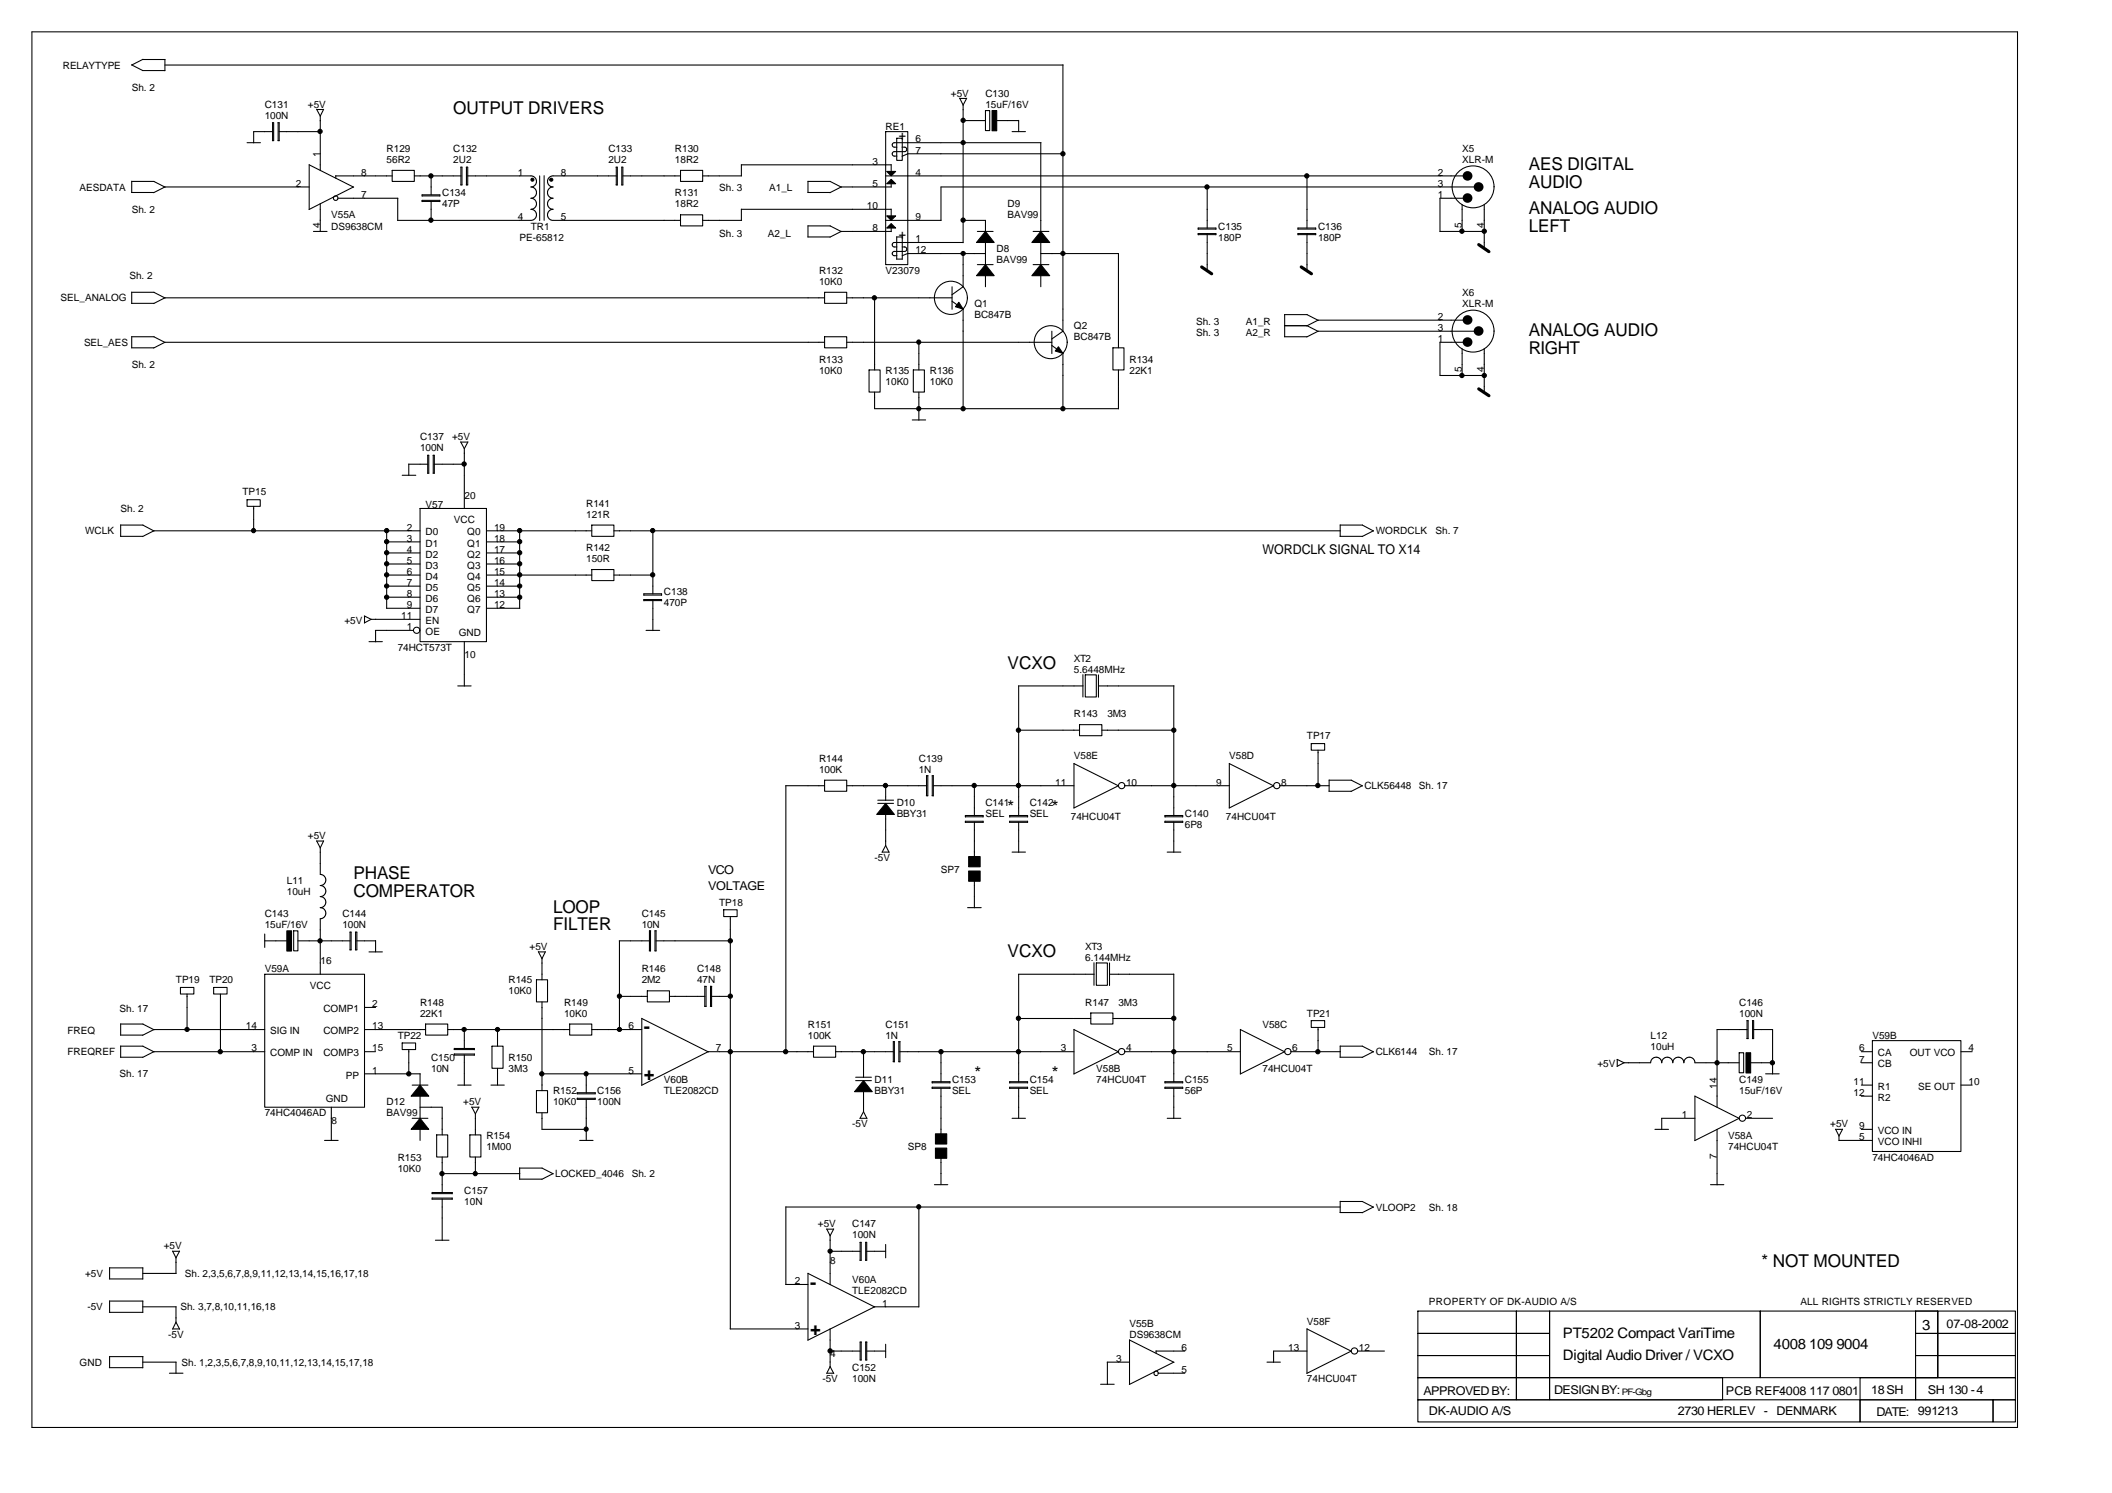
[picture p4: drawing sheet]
<svg xmlns="http://www.w3.org/2000/svg" width="420mm" height="297mm" viewBox="0 0 420 297" stroke-linecap="round" stroke-linejoin="round" font-family="sans-serif">
<g fill="none" stroke="#000" stroke-width=".21">
<path d="M6.3 6.3h395.1v277.7h-395.1zM26.2 12.9l2.2 1.1M28.4 14h4.4M28.4 11.8h4.5M28.4 11.8l-2.2 1.1M32.8 11.8v2.3M32.8 12.9h178.7M190.9 19.6h1.4M190.9 19.5l.7 1.4M192.3 19.5l-.7 1.4M211.5 12.9v53M26.2 38.3h4.4"/>
<path d="M26.2 36.1h4.4M26.2 36.1v2.2M30.6 36.1l2.3 1.1M49.1 28.4h2.7M54.2 28h.2M54.2 28v-3.6h.2v3.6M54.3 26.2h-3.8v2.2M55.3 28h.2M55.3 28v-3.6h.2v3.6M55.5 26.2h8.3M61.5 37.2h-28.7l-2.2 1.1M63 21.8h1.3"/>
<path d="M63 21.7l.7 1.4M63.7 23.1v10.8M64.4 21.7l-.7 1.4M66.8 35h11.2M66.8 35v.5M67.2 39.7v-.4l-.2-.3h-.4l-.2 .2-.1 .4 .2 .2 .4 .1 .2-.2M67.2 39.4h12M70.3 37.2l-8.8 4.5M70.4 37.2l-8.9-4.4v8.8M78 33.9h4.4v2.2h-4.4zM82.4 35h9.3M83.9 38.8h3.6v.2"/>
<path d="M83.9 39h3.6M83.9 39.9h3.6v.2M84 38.8v.2M84 39.9v.2M85.8 35v3.8M91.7 33.3h.2v3.5M91.7 36.8h.2M91.7 33.3v3.5M92.8 33.3h.2v3.5M92.8 36.8h.2M92.8 33.3v3.5M93 35h12.6a1.1 1.1 0 0 1 1.1 1.1 1.1 1.1 0 0 1-1.1 1.1 1.08 1.08 0 0 1 1.1 1.1v.3a1.11 1.11 0 0 1-1.1 .8 1.1 1.1 0 0 1 1.1 1.1 1.1 1.1 0 0 1-1.1 1.1 1.1 1.1 0 0 1 1.1 1.1 1.1 1.1 0 0 1-1.1 1.1h-26.5v-4.4"/>
<path d="M107.4 35v8.9M108.2 35v8.8M122.6 33.3h.2v3.5M122.6 36.8h.2M122.6 33.3v3.5M122.6 35h-12.6a1.1 1.1 0 0 0-1.1 1.1 1.1 1.1 0 0 0 1.1 1.1 1.08 1.08 0 0 0-1.1 1.1v.3a1.11 1.11 0 0 0 1.1 .8 1.1 1.1 0 0 0-1.1 1.1 1.1 1.1 0 0 0 1.1 1.1 1.1 1.1 0 0 0-1.1 1.1 1.1 1.1 0 0 0 1.1 1.1h25.4M123.7 33.3h.2v3.5M123.7 36.8h.2M123.7 33.3v3.5M123.9 35h11.5M135.4 33.9h4.4v2.2h-4.4zM160.7 38.3h4.4"/>
<path d="M160.7 36.1v2.2M160.7 36.1h4.5M165.1 36.1l2.3 1.1M167.3 37.2h10M167.3 37.2l-2.2 1.1M176.1 35h115.5M176.2 26.2h4.4v26.4h-4.4zM177.3 34.1v-1.3h-29.8v2.2h-7.7M177.3 36.6v.6M177.9 28.4h29.2M177.9 28.4a.42 .42 0 0 0-.4 .6l.3 .3h.6M177.9 30.2a.42 .42 0 0 0-.4 .6l.3 .3h.6"/>
<path d="M178.4 27.5h1.1v4.4h-1.1zM179.5 29.3h.4a.45 .45 0 0 1 .5 .4 .45 .45 0 0 1-.5 .5h-2M191.6 24h4.4M191.6 20.9v27.4M196 22h.9v4h-.9zM198.2 24h4.4M201.3 26.2h2.7M202.6 23.9v2.3M207.1 28.4v17.6M211.5 30.6h-30.9l-1.1 .5M240.2 37.2v8.2M260 35v10.4"/>
<path d="M292 39.4h-5.5v6.7M294.2 37.2h-107v6.6h-11.1M26.2 58.1v2.3M26.2 58.2h4.4M30.6 58.2l2.3 1.1M62.4 46h2.7M63.7 40.5v5.5M83.9 40.1h3.6M85.8 40v3.8M135.4 42.7h4.4v2.2h-4.4zM147.5 41.6v2.2h-7.7M147.5 41.6h29.8"/>
<path d="M160.7 47.1h4.4M160.7 44.9v2.2M160.7 44.9h4.5M164 58.2h4.4v2.2h-4.4zM164 59.3h-131.2l-2.2 1.1h-4.4M165.1 44.9l2.3 1.2M167.3 46h10M167.3 46l-2.2 1.2M168.4 59.3h21M174 59.2v14.4M177.3 41.6v1.4M177.3 45.4v.7"/>
<path d="M177.9 48.2h13.7M177.9 48.2a.42 .42 0 0 0-.4 .7l.3 .2h.6M177.9 50a.43 .43 0 0 0-.4 .6l.3 .3h.6M178.4 51.5h1.1M178.4 47.1v4.4M178.4 47.1h1.1M179.5 49.1h.4a.44 .44 0 0 1 .5 .5 .44 .44 0 0 1-.5 .4h-2M179.5 47.1v4.5M180.6 50.4h15.4M180.6 50.4l-1.1 .5M189.4 59.9l2.2 1.6M189.4 57.1v4.4"/>
<path d="M191.6 43.8h4.4v2.2M191.6 50.4v6.7M191.6 57.1l-2.2 1.6M194.4 46h3.2M194.4 52.6h3.2M196 48.2v4.4M196 54.8v2.3M205.5 46h3.2M205.5 52.6h3.2M207.1 50.4h15.4v18.8M207.1 48.2v4.4M207.1 54.8v2.3"/>
<path d="M238.3 45.4h3.6v.2M238.3 45.6h3.6M238.3 46.5h3.6v.2h-3.6M238.4 45.4v.2M238.4 46.5v.2M240.2 46.6v7M258.2 45.4h3.5v.2M258.2 45.6h3.5M258.2 46.5h3.5v.2h-3.5M258.2 45.4v.2M258.2 46.5v.2M260 46.6v7"/>
<path d="M286.5 46h8.8M290.9 40.7v5.4M295.3 40.7v8.5M26.2 69.2h4.4M26.2 67h4.4M26.2 67v2.2M30.6 67l2.3 1.1M164 67h4.4v2.2h-4.4zM164 68.1h-131.2l-2.2 1.1M168.4 68.1h40.9M172.9 73.6h2.2v4.4h-2.2zM174 78v3.3h48.5"/>
<path d="M181.7 73.6h2.2v4.4h-2.2zM182.8 68.1v5.5M182.8 78v5.6M191.6 61.5v19.8M209.3 68.7l2.2 1.6M209.3 65.9v4.4M211.5 65.9l-2.3 1.6M211.5 70.3v11M212.3 68.1a3.3 3.3 0 0 0-4.7-3 3.3 3.3 0 0 0-.6 5.6 3.3 3.3 0 0 0 5.2-2l.1-.6M221.4 69.2h2.2v4.4h-2.2zM222.5 73.6v7.8M255.5 64.8h4.6"/>
<path d="M255.5 67h4.5M255.6 62.6h4.5M255.6 62.6v4.4M260 62.6l2.3 1.1M260 64.8l2.3 1.1M286.5 68.1h5.5M286.5 68.1v6.6h8.8M290.9 69.4v5.3M291.6 63.7h-29.4l-2.2 1.1M294.2 65.9h-32l-2.2 1.1M295.3 69.4v8.4M297.2 65.9a4.2 4.2 0 0 0-6-3.7 4.2 4.2 0 0 0-.6 7 4.2 4.2 0 0 0 6.6-2.6v-.7"/>
<path d="M49.1 99.4h2.7v1.3h-2.7zM80 94.6h2.7M81.3 92.3v2.3M81.3 92.4h3.8M85 90.6h.3v3.6M85 94.1h.3M85.1 90.6v3.6M86.1 90.6h.3v3.6M86.1 94.1h.3M86.2 90.6v3.6M86.4 92.4h6M92.4 89.3v11.9"/>
<path d="M93 88h-1.3l.7 1.3M93.1 87.9l-.7 1.4M181.5 83.6h2.6M24 106.7h4.4M28.4 104.5l2.2 1.1M28.4 104.5h-4.4v2.2M50.5 100.7v4.9M76.9 110h6.7M76.9 112.2h6.7M76.9 114.4h6.7M76.9 116.6h6.7M76.9 118.8h6.7"/>
<path d="M76.9 107.8h6.7M76.9 105.6v15.4M83.6 101.2h13.2v26.5h-13.2zM83.6 105.6h-53l-2.2 1.2M96.8 105.6h20.9M96.8 107.8h6.6M96.8 110h6.6M96.8 112.2h6.6M96.8 114.4h20.9M96.8 116.6h6.6M96.8 118.8h6.6M103.4 105.6v15.4h-6.6"/>
<path d="M117.7 104.5h4.4v2.2h-4.4zM117.7 113.3h4.4v2.2h-4.4zM122.1 105.6h144.6M122.1 114.4h7.8M128.1 118.1h3.5v.3M128.1 118.4h3.5M128.1 119.3h3.5v.2h-3.5M128.1 118.1v.3M128.1 119.3v.2M129.9 105.6v12.6M129.9 119.5v6M266.6 106.7h4.4"/>
<path d="M271 104.5l2.3 1.1M271.1 104.5h-4.5v2.2M273.2 105.6l-2.2 1.2M72.5 122.5l1.3 .7M72.5 122.6v1.3M73.4 127.7h2.7M73.8 123.2h9.8M73.8 123.2l-1.3 .7M74.7 125.4h7.6M74.7 125.4v2.3M76.9 121h6.7M91.1 136.5h2.6"/>
<path d="M92.4 127.7v8.8M128.5 125.4h2.7M202.6 136.5h12.9M202.6 136.5v25.8M215.4 134.2v4.5M215.9 134.3h2.2v4.4h-2.2zM218.5 136.5h15.1M218.5 134.3v4.4M233.5 136.4v25.9M164 155.2h4.4v2.2h-4.4zM164 156.3h-7.7v53M168.4 156.3h16"/>
<path d="M174.6 159.8h3.2M174.6 159.2h3.2M176.2 156.3v2.9M184.3 158.3h.3M184.3 154.3v4M184.3 154.3h.3M184.6 154.3v4.1M185.4 158.3h.3M185.5 154.3h.2M185.5 154.3v4M185.6 156.3h28.1M185.7 154.3v4.1"/>
<path d="M193.8 156.3v6M202.6 145.3h12.2M213.7 151.9l8.8 4.5M213.7 151.9v8.8M214.8 144.2h4.4v2.2h-4.4zM219.2 145.3h14.3M222.5 156.3l-8.9 4.5M223.8 156.3a.63 .63 0 0 0-.9-.6 .63 .63 0 0 0-.2 1 .63 .63 0 0 0 1-.2l.1-.2M223.8 156.3h20.8M244.6 151.9l8.8 4.5M244.6 151.9v8.8M253.4 156.3l-8.9 4.5"/>
<path d="M254.6 156.3a.63 .63 0 0 0-.8-.6 .63 .63 0 0 0-.2 1 .63 .63 0 0 0 1-.2v-.2M254.7 156.3h9.7M260.9 147.9h2.6v1.4h-2.6zM262.2 149.3v7.1M264.4 155.2h4.5M264.4 155.2v2.2h4.4M268.8 155.2l2.3 1.2M271 156.3l-2.2 1.2M63.7 168.7v5.3a1.1 1.1 0 0 1 1.1 1.1 1.1 1.1 0 0 1-1.1 1.1 1.1 1.1 0 0 1 1.1 1.1 1.1 1.1 0 0 1-1.1 1.1 1.1 1.1 0 0 1 1.1 1.1 1.1 1.1 0 0 1-1.1 1.1 1.1 1.1 0 0 1 1.1 1.1 1.1 1.1 0 0 1-1.1 1.1v11M64.3 167.3h-1.3l.7 1.4M64.4 167.3l-.7 1.4M175.5 169.5h1.4"/>
<path d="M176.2 162v6.2M176.2 168.2l-.7 1.4M176.2 168.2l.7 1.4M192 162.2h3.6v.3M192 162.5h3.6M192 163.4h3.6v.2h-3.6M192.1 162.2v.3M192.1 163.4v.2M193.8 163.6v6.8M193.8 175.2v5.4M200.8 162.2h3.6v.3M200.8 162.5h3.6"/>
<path d="M200.8 163.4h3.6v.2h-3.6M200.9 162.2v.3M200.9 163.4v.2M201.3 169.5h2.7M202.6 163.6v6M231.7 162.2h3.6v.3M231.7 162.5h3.6M231.7 163.4h3.6v.2h-3.6M231.8 162.2v.3M231.8 163.4v.2M232.2 169.5h2.7M233.5 163.6v6"/>
<path d="M35.9 196.5h2.7v1.3h-2.7zM37.2 197.8v7.1M42.5 196.5h2.7v1.3h-2.7zM43.9 197.8v11.5M52.6 187.2h4.5M52.7 193.8h19.8v26.5h-19.8zM52.7 185.8v2.7M58.4 185.2h.9v4h-.9zM59.3 187.2h10.4M69.6 185.4h.2v3.6M69.6 189h.2M69.6 185.4v3.6"/>
<path d="M70.7 185.4h.3v3.6M70.7 189h.3M70.7 185.4v3.6M71 187.2h3.7M73.4 189.4h2.7M74.7 187.1v2.3M106.7 194.9h2.2v4.4h-2.2zM107.1 189.4h1.4M107.1 189.3l.7 1.4M107.8 190.7v4.2M107.8 199.3v17.7M108.5 189.3l-.7 1.4"/>
<path d="M123.2 187.2h6M123.2 198.2h5.6M123.2 187.2v17.7M128.8 197.1h4.4v2.2h-4.4zM129.2 189.2h.2M129.2 185.2v4M129.2 185.2h.3M129.4 185.2v4M130.3 189.2h.2M130.3 185.2h.3M130.3 185.2v4M130.5 187.2h14.8"/>
<path d="M130.5 185.2v4M133.2 198.2h7.1M140.2 196.2v4M140.2 196.2h.3M140.5 196.2v4.1M141.4 196.2h.2M141.4 196.2v4M141.5 198.2h3.8M141.6 196.2v4.1M144 181h2.6v1.4h-2.6zM145.3 182.4v82M192.5 180.6h2.7"/>
<path d="M202.6 193.8h15.1M202.6 193.8v21.5M217.6 191.5v4.5M218.1 191.6h2.2v4.4h-2.2zM220.7 191.6v4.5M220.7 193.8h12.8M233.5 193.8v21.5M24 210.3h4.4M24 205.9h4.4M24 208.1v2.2M24 208.1h4.4M28.4 203.7l2.2 1.2"/>
<path d="M28.4 208.1l2.2 1.2M28.4 203.7h-4.4v2.2M52.7 209.2h-22.1l-2.2 1.2M52.7 204.8h-22.1l-2.2 1.2M72.5 213.6h11.1M72.5 209.2h2.2M72.5 204.8h12.2M72.5 200.4h2.2M80 207.5h2.7v1.3h-2.7zM81.3 208.8v4.9M82 215.9h3.1M83.6 213.6v2.3"/>
<path d="M83.6 218v4.5M84.7 203.7h4.4v2.2h-4.4zM89.1 204.8h24.2M90.3 209.9h4.1M90.4 208.6v.2M90.4 208.6h4M91.1 215.9h2.6M92.4 204.8v3.8M92.4 209.9v6M94.4 208.6v.3l-4.1-.1M94.4 209.7v.3M94.4 209.7h-4v.2"/>
<path d="M97.7 215.9h2.6M97.9 208.1h2.2v4.4h-2.2zM99 204.8v3.3M99 212.5v3.4M106.7 217h2.2v4.4h-2.2zM107.8 213.6h19.9M113.3 203.7h4.4v2.2h-4.4zM114.8 217.4h3.6v.2h-3.6M114.8 218.5h3.6M114.9 217.4v.2M114.9 218.5v.2M116.6 213.6v3.9"/>
<path d="M116.6 218.7v8.2M117.7 204.8h10M118.4 218.5v.2h-3.6M127.7 202.6l13.2 6.7M127.7 202.6v13.3M140.2 200.2h.3M141.3 200.2h.3M161.8 208.1h4.4v2.2h-4.4zM161.8 209.2h-20.9l-13.3 6.7M166.2 209.2h11.6M170.2 215h3.2M170.2 214.3h3.2"/>
<path d="M171.8 209.2v5.2M171.8 217.2v4M177.7 211.2h.2M177.7 207.2v4M177.7 207.2h.3l-.1 4.1M178.8 207.2h.3M178.8 207.2v4h.2M179 209.2h34.7M179 207.2v4.1M185.4 215.2h3.6v.3M185.4 215.4h3.6M185.4 216.3h3.6v.2h-3.6"/>
<path d="M185.5 215.2v.3M185.5 216.3v.3M187.2 209.2v6.1M187.2 216.5v9.1M200.8 215.2h3.6v.3M200.8 215.4h3.6M200.8 216.3h3.6v.2h-3.6M200.9 215.2v.3M200.9 216.3v.3M202.6 202.6h14.4M202.6 216.5v6M213.7 204.8v8.8"/>
<path d="M213.7 204.8l8.8 4.5M217 201.5h4.4v2.2h-4.4zM221.4 202.6h12.2M222.5 209.2l-8.9 4.5M223.8 209.2a.63 .63 0 0 0-.9-.6 .63 .63 0 0 0-.2 1.1 .63 .63 0 0 0 1-.2l.1-.3M223.8 209.2h23M231.7 215.2h3.6v.3M231.7 216.3h3.6v.3l-3.6-.1M231.7 215.4h3.6M231.8 215.2v.3M231.8 216.3v.3M233.5 216.5v6"/>
<path d="M246.8 204.8l8.8 4.5M246.8 204.8v8.8M255.6 209.2l-8.9 4.5M256.8 209.2a.63 .63 0 0 0-.8-.6 .63 .63 0 0 0-.2 1.1 .63 .63 0 0 0 1-.2v-.3M256.9 209.2h9.8M260.9 203.1h2.6v1.3h-2.6zM262.2 204.4v4.8M266.6 210.3h4.4M266.6 208.1h4.5M266.6 208.1v2.2M271 208.1l2.3 1.2M273.2 209.2l-2.2 1.2"/>
<path d="M321.7 210.8l1.4 .6M321.7 210.8v1.4M323.1 211.4h5.3a1.1 1.1 0 0 1 1.1-1.1 1.1 1.1 0 0 1 1.1 1.1 1.1 1.1 0 0 1 1.1-1.1 1.1 1.1 0 0 1 1.1 1.1 1.1 1.1 0 0 1 1.1-1.1 1.1 1.1 0 0 1 1.1 1.1 1.1 1.1 0 0 1 1.1-1.1 1.1 1.1 0 0 1 1.1 1.1h8.8M323.1 211.4l-1.4 .8M337.2 218.1l8.8 4.4M337.2 218v8.9M346 209.5h.9v3.9h-.9zM347.5 203.1h.3v3.6M347.5 206.6h.3M347.6 203.1v3.6M347.6 204.8h-6v15.5M348.2 211.4h4.5"/>
<path d="M348.6 203.1h.3v3.6M348.6 206.6h.3M348.7 203.1v3.6M348.8 204.8h3.8v8.9M351.2 213.6h2.7M370.3 215.9h2.2M370.3 211.4h2.2M370.3 209.2h2.2M370.3 218.1h2.2M372.5 207h17.6v22.1h-17.6zM390.1 215.9h2.2M390.1 209.2h2.2"/>
<path d="M64.6 226.9h2.7M65.9 220.3v6.6M82 222.5h3.1M83.6 220.3h4.4v5.5M83.6 224.7v2.2M85.9 238.6h4.1M85.9 237.5h4.1M86 237.2v.3M86 238.3v.3M86 238.4h4M86 237.3h4M86.9 225.8h2.2v4.4h-2.2z"/>
<path d="M87.9 233.5h15.5M88 230.2v7.1M88 238.5v8.3M90 237.3v.2M90 238.4v.2M93.5 225.8h2.2v4.4h-2.2zM93.9 220.3h1.3M93.9 220.2l.7 1.4M94.6 221.6v4.2M94.6 230.2v3.3M95.3 220.2l-.7 1.4M103.3 234.6h4.5"/>
<path d="M103.4 232.4h4.5M103.4 232.4v2.2M107.8 221.4v3.3h8.9M107.8 232.4l2.3 1.1M110 233.5l-2.2 1.1M115.3 226.9h2.7M171.8 221.2l.7 1.3h-1.4zM185.9 235.7h2.7M187.2 230.4v5.3M201.3 222.5h2.7M232.2 222.5h2.7M271 239l2.3 1.2"/>
<path d="M271.1 239h-4.5v2.2M329.2 224.7h2.7M337.2 222.5h-6.6v2.2M340.3 235.7h2.6M341.6 224.7v11M346 222.5l-8.9 4.4M347.3 222.5h5.3M365.2 224.7h1.3M365.2 224.6l.6 1.4M365.8 226.9h6.7M365.8 226v.9M366.6 224.6l-.8 1.4"/>
<path d="M370.3 224.7h2.2M21.8 252.3h6.6M21.8 252.2v2.3h6.6M21.8 258.8v2.3h6.6M21.8 258.9h6.6M28.4 260h6.7M28.4 252.3v2.2M28.4 258.9v2.2M28.4 253.4h6.7M34.3 248.9h1.4M34.3 248.9l.7 1.4M35 250.3v3.1"/>
<path d="M35 260v3M35.7 248.9l-.7 1.4M86.6 246.7h2.7M160.7 253.4l13.3 6.6M160.7 253.3v13.3M164.5 244.5h1.3M164.5 244.5l.6 1.4M165.1 248.9h6.1M165.1 245.9v9.7M165.9 244.5l-.8 1.4M171.1 250.7h.2M171.1 250.8v-3.6h.2v3.6"/>
<path d="M172.2 247.2h.2v3.6M172.2 250.7h.2M172.2 247.2v3.6M172.4 248.9h3.8M176.2 247.6v2.7M182.8 240.1v19.9M182.8 260h-8.8l-13.3 6.6M266.6 241.2h4.4M266.6 240.1h-110.3v15.5h4.4M273.2 240.1l-2.2 1.2M21.8 269.9v2.2h6.6M21.8 269.9h6.6"/>
<path d="M28.4 271h6.7M28.4 269.9v2.2M33.7 273.2h2.7M34.4 264.4h1.3M35 271v2.2M35 263l-.7 1.4M35 263l.7 1.4M145.2 264.4h15.5M164.5 273.2h1.4M165.1 268.8h6.1M165.1 264.4v7.5M165.1 271.9l-.6 1.3"/>
<path d="M165.1 271.9l.8 1.3M171.1 267v3.6h.3M171.1 267h.3M171.3 267v3.6M172.2 267v3.6h.3M172.2 267h.3M172.4 268.8h3.8M172.4 267v3.6M176.2 267.4v2.7M218.9 275.4h2.8M220.3 271h4.4M220.3 271v4.4"/>
<path d="M230 268.8h5.7M230 268.8v.4M230.4 273.2h5.3M230.4 273.4v-.4l-.3-.2-.5 .2v.4l.2 .2 .5-.1M233.5 271l-8.8 4.4M233.6 271l-8.9-4.4v8.8M252.1 271h2.6M260 264.4v8.8M260 268.8h-6.6v2.2M260 264.4l8.9 4.4M268.8 268.8l-8.8 4.4M270.1 268.8h5.3"/>
<path d="M282.1 278.5h87.9v4.4h-87.9zM282.1 260.8h19.6v4.5h-19.6zM282.1 265.3h19.6v4.4h-19.6zM282.1 269.7h19.6v4.4h-19.6zM282.1 274.1h19.6v4.4h-19.6zM301.7 260.8h6.6v4.5h-6.6zM301.7 265.3h6.6v4.4h-6.6zM301.7 269.7h6.6v4.4h-6.6zM301.7 274.1h6.6v4.4h-6.6zM308.3 260.8h41.9v13.3h-41.9zM308.3 274.1h34.4v4.4h-34.4zM350.2 260.8h35.3v13.3h-35.3z"/>
<path d="M370 278.5h26.5v4.4h-26.5zM370 274.1h11.1v4.4h-11.1zM381.1 260.8h4.4v4.5h-4.4zM381.1 265.3h4.4v4.4h-4.4zM381.1 269.7h4.4v4.4h-4.4zM381.1 274.1h19.8v4.4h-19.8zM385.5 260.8h15.4v4.5h-15.4zM385.5 265.3h15.4v4.4h-15.4zM385.5 269.7h15.4v4.4h-15.4zM396.5 278.5h4.4v4.4h-4.4z"/>
<circle cx="293.1" cy="37.2" r="4.2"/>
<circle cx="189.2" cy="59.2" r="3.3"/>
<circle cx="82.9" cy="125.4" r=".63"/>
<circle cx="346.6" cy="222.5" r=".63"/>
<circle cx="269.5" cy="268.8" r=".63"/>
</g>
<path d="M239.1 53.1l1.9 1.4M258.9 53.1l2 1.4M294.2 48.7l2 1.4M294.2 77.4l2 1.3" fill="none" stroke="#000" stroke-width=".63"/>
<g fill="#000" stroke="#000" stroke-width=".21">
<path d="M177.3 35.7l.9 .9h-1.8z" fill-rule="evenodd"/>
<path d="M176.4 34.1h1.8l-.9 .9z" fill-rule="evenodd"/>
<path d="M176.4 45.4l.9-.9 .9 .9z" fill-rule="evenodd"/>
<path d="M176.4 43h1.8l-.9 .8z" fill-rule="evenodd"/>
<path d="M196 52.6l1.8 2.2h-3.5z" fill-rule="evenodd"/>
<path d="M196 46l1.8 2.2h-3.5z" fill-rule="evenodd"/>
<path d="M207.1 46l1.7 2.2h-3.5z" fill-rule="evenodd"/>
<path d="M207.1 52.6l1.7 2.2h-3.5z" fill-rule="evenodd"/>
<path d="M190.8 60.1l.8 1.4-1.5-.5z" fill-rule="evenodd"/>
<path d="M210.6 69l.9 1.3-1.6-.5z" fill-rule="evenodd"/>
<path d="M176.2 159.8l1.7 2.2h-3.5z" fill-rule="evenodd"/>
<path d="M83.6 215.9l1.7 2.2h-3.5z" fill-rule="evenodd"/>
<path d="M171.8 215l1.7 2.2h-3.5z" fill-rule="evenodd"/>
<path d="M83.6 222.5l1.7 2.2h-3.5z" fill-rule="evenodd"/>
</g>
<g fill="#000" stroke="#000" stroke-width=".21">
<path d="M197.4 22h.9v4h-.9zM192.7 173.3h2.3v2h-2.3zM192.7 170.4h2.3v2.1h-2.3zM57.1 185.2h.9v4h-.9zM347.3 209.5h1v4h-1zM186.1 228.4h2.2v2h-2.2zM186.1 225.6h2.2v2h-2.2z"/>
<circle cx="63.7" cy="26.1" r=".42"/>
<circle cx="85.7" cy="35" r=".42"/>
<circle cx="105.9" cy="35.8" r=".3"/>
<circle cx="109.7" cy="35.8" r=".31"/>
<circle cx="191.6" cy="23.9" r=".42"/>
<circle cx="191.6" cy="28.4" r=".41"/>
<circle cx="211.5" cy="30.6" r=".42"/>
<circle cx="240.1" cy="37.2" r=".42"/>
<circle cx="260" cy="35" r=".42"/>
<circle cx="85.7" cy="43.8" r=".42"/>
<circle cx="173.9" cy="59.3" r=".42"/>
<circle cx="191.6" cy="43.8" r=".42"/>
<circle cx="191.6" cy="50.4" r=".41"/>
<circle cx="211.5" cy="50.4" r=".41"/>
<circle cx="290.8" cy="46" r=".42"/>
<circle cx="295.3" cy="46" r=".42"/>
<circle cx="182.8" cy="68.1" r=".41"/>
<circle cx="290.8" cy="74.7" r=".42"/>
<circle cx="295.3" cy="74.7" r=".42"/>
<circle cx="92.3" cy="92.3" r=".42"/>
<circle cx="182.8" cy="81.3" r=".41"/>
<circle cx="191.6" cy="81.3" r=".42"/>
<circle cx="211.5" cy="81.3" r=".42"/>
<circle cx="50.4" cy="105.6" r=".41"/>
<circle cx="76.9" cy="105.6" r=".42"/>
<circle cx="76.9" cy="114.4" r=".42"/>
<circle cx="76.9" cy="118.8" r=".42"/>
<circle cx="76.9" cy="112.2" r=".42"/>
<circle cx="76.9" cy="107.8" r=".42"/>
<circle cx="76.9" cy="110" r=".42"/>
<circle cx="76.9" cy="116.6" r=".41"/>
<circle cx="103.4" cy="114.4" r=".42"/>
<circle cx="103.4" cy="105.6" r=".42"/>
<circle cx="103.4" cy="118.8" r=".42"/>
<circle cx="103.4" cy="107.8" r=".42"/>
<circle cx="103.4" cy="112.2" r=".42"/>
<circle cx="103.4" cy="110" r=".42"/>
<circle cx="103.4" cy="116.6" r=".41"/>
<circle cx="129.8" cy="105.6" r=".42"/>
<circle cx="129.8" cy="114.4" r=".42"/>
<circle cx="176.1" cy="156.3" r=".42"/>
<circle cx="193.8" cy="156.3" r=".42"/>
<circle cx="202.6" cy="156.3" r=".42"/>
<circle cx="202.6" cy="145.3" r=".42"/>
<circle cx="233.5" cy="156.3" r=".42"/>
<circle cx="233.5" cy="145.3" r=".42"/>
<circle cx="262.2" cy="156.3" r=".42"/>
<circle cx="63.7" cy="187.2" r=".42"/>
<circle cx="123.2" cy="198.2" r=".42"/>
<circle cx="145.3" cy="187.2" r=".42"/>
<circle cx="145.3" cy="198.2" r=".42"/>
<circle cx="37.2" cy="204.8" r=".41"/>
<circle cx="43.8" cy="209.2" r=".42"/>
<circle cx="81.3" cy="213.6" r=".42"/>
<circle cx="92.3" cy="204.8" r=".41"/>
<circle cx="99" cy="204.8" r=".41"/>
<circle cx="107.8" cy="213.6" r=".42"/>
<circle cx="116.6" cy="213.6" r=".41"/>
<circle cx="123.2" cy="204.8" r=".41"/>
<circle cx="145.3" cy="209.2" r=".42"/>
<circle cx="156.3" cy="209.2" r=".42"/>
<circle cx="171.7" cy="209.2" r=".42"/>
<circle cx="187.2" cy="209.2" r=".42"/>
<circle cx="202.6" cy="202.6" r=".42"/>
<circle cx="202.6" cy="209.2" r=".42"/>
<circle cx="233.5" cy="202.6" r=".42"/>
<circle cx="233.5" cy="209.2" r=".42"/>
<circle cx="262.2" cy="209.2" r=".42"/>
<circle cx="341.6" cy="211.4" r=".42"/>
<circle cx="352.6" cy="211.4" r=".42"/>
<circle cx="87.9" cy="233.5" r=".42"/>
<circle cx="94.5" cy="233.5" r=".41"/>
<circle cx="116.6" cy="224.6" r=".41"/>
<circle cx="165.2" cy="248.9" r=".41"/>
<circle cx="182.8" cy="240.1" r=".41"/>
<circle cx="165.1" cy="268.8" r=".42"/>
</g>
<g fill="#000" stroke="#000" stroke-width=".63">
<circle cx="292" cy="35" r=".65"/>
<circle cx="292" cy="39.4" r=".65"/>
<circle cx="294.2" cy="37.2" r=".65"/>
<circle cx="292" cy="63.7" r=".65"/>
<circle cx="292" cy="68.1" r=".65"/>
<circle cx="294.2" cy="65.9" r=".65"/>
</g>
<g font-size="3.8">
<text x="128.1" y="205.6">-</text>
<text x="128.1" y="214.9">+</text>
<text x="161.2" y="256.4">-</text>
<text x="161.2" y="265.6">+</text>
</g>
<g font-size="3.5">
<text x="90.2" y="22.8">OUTPUT DRIVERS</text>
<text x="304.1" y="33.8">AES DIGITAL</text>
<text x="304.1" y="37.3">AUDIO</text>
<text x="304.1" y="42.6">ANALOG AUDIO</text>
<text x="304.1" y="46.2">LEFT</text>
<text x="304.1" y="66.9">ANALOG AUDIO</text>
<text x="304.1" y="70.4">RIGHT</text>
<text x="200.5" y="133">VCXO</text>
<text x="200.4" y="161.7">*</text>
<text x="209.2" y="161.7">*</text>
<text x="70.3" y="174.9">PHASE</text>
<text x="70.3" y="178.5">COMPERATOR</text>
<text x="110" y="181.6">LOOP</text>
<text x="110" y="185.1">FILTER</text>
<text x="200.5" y="190.4">VCXO</text>
<text x="193.8" y="214.6">*</text>
<text x="209.2" y="214.6">*</text>
<text x="350.4" y="252.1">* NOT MOUNTED</text>
</g>
<g font-size="2.9">
<text x="310.9" y="266.1">PT5202 Compact VariTime</text>
<text x="352.8" y="268.3">4008 109 9004</text>
<text x="382.4" y="264.6">3</text>
<text x="310.9" y="270.5">Digital Audio Driver / VCXO</text>
</g>
<g font-size="2.7">
<text x="178.8" y="27.9">+</text>
<text x="178.8" y="47.6">+</text>
<text x="251.2" y="110.2">WORDCLK SIGNAL TO X14</text>
</g>
<g font-size="2.4">
<text x="140.9" y="174">VCO</text>
<text x="140.9" y="177">VOLTAGE</text>
<text x="387.3" y="264.1">07-08-2002</text>
<text x="283.2" y="277.6">APPROVED BY:</text>
<text x="284.3" y="281.6">DK-AUDIO A/S</text>
<text x="309.2" y="277.4">DESIGN BY:</text>
<text x="333.8" y="281.6">2730 HERLEV - DENMARK</text>
<text x="343.4" y="277.6">PCB REF:4008 117 0801</text>
<text x="372.2" y="277.4">18SH</text>
<text x="373.3" y="281.8">DATE: 991213</text>
<text x="383.5" y="277.4">SH 130 -4</text>
</g>
<g font-size="2">
<text x="12.5" y="13.7">RELAYTYPE</text>
<text x="26.2" y="18.1">Sh. 2</text>
<text x="52.7" y="21.4">C131</text>
<text x="52.7" y="23.6">100N</text>
<text x="61.3" y="21.4">+5V</text>
<text x="189.2" y="19.2">+5V</text>
<text x="196" y="19.2">C130</text>
<text x="196" y="21.4">15uF/16V</text>
<text x="176.2" y="25.8">RE1</text>
<text x="182.1" y="28.3">6</text>
<text x="63.7" y="31.3" transform="rotate(-90 63.7 31.3)">1</text>
<text x="71.8" y="35">8</text>
<text x="76.9" y="30.2">R129</text>
<text x="76.9" y="32.4">56R2</text>
<text x="90.2" y="30.2">C132</text>
<text x="90.2" y="32.4">2U2</text>
<text x="103" y="35">1</text>
<text x="111.5" y="35">8</text>
<text x="121" y="30.2">C133</text>
<text x="121" y="32.4">2U2</text>
<text x="134.3" y="30.2">R130</text>
<text x="134.3" y="32.4">18R2</text>
<text x="173.6" y="32.8">3</text>
<text x="182.1" y="35">4</text>
<text x="182.1" y="30.6">7</text>
<text x="286" y="35">2</text>
<text x="290.9" y="30.2">X5</text>
<text x="290.9" y="32.4">XLR-M</text>
<text x="15.8" y="37.9">AESDATA</text>
<text x="58.9" y="37.2">2</text>
<text x="71.8" y="39.4">7</text>
<text x="88" y="39">C134</text>
<text x="88" y="41.3">47P</text>
<text x="134.3" y="39">R131</text>
<text x="134.3" y="41.3">18R2</text>
<text x="143.1" y="37.9">Sh. 3</text>
<text x="153" y="37.9">A1_L</text>
<text x="172.5" y="41.6">10</text>
<text x="173.6" y="37.2">5</text>
<text x="200.4" y="41.3">D9</text>
<text x="286" y="39.4">1</text>
<text x="286" y="37.2">3</text>
<text x="26.2" y="42.4">Sh. 2</text>
<text x="63.7" y="45.4" transform="rotate(-90 63.7 45.4)">4</text>
<text x="65.9" y="43.5">V55A</text>
<text x="65.9" y="45.7">DS9638CM</text>
<text x="103" y="43.8">4</text>
<text x="103.4" y="47.9">PE-65812</text>
<text x="105.6" y="45.7">TR1</text>
<text x="111.5" y="43.8">5</text>
<text x="143.1" y="47.2">Sh. 3</text>
<text x="152.8" y="47.2">A2_L</text>
<text x="173.6" y="46">8</text>
<text x="182.1" y="43.8">9</text>
<text x="200.4" y="43.5">BAV99</text>
<text x="242.4" y="45.7">C135</text>
<text x="242.4" y="47.9">180P</text>
<text x="262.2" y="45.7">C136</text>
<text x="262.2" y="47.9">180P</text>
<text x="290.8" y="45.4" transform="rotate(-90 290.8 45.4)">5</text>
<text x="295.2" y="45.4" transform="rotate(-90 295.2 45.4)">4</text>
<text x="182.1" y="48.2">1</text>
<text x="182.1" y="50.4">12</text>
<text x="198.2" y="50.1">D8</text>
<text x="198.2" y="52.3">BAV99</text>
<text x="12.1" y="60">SEL_ANALOG</text>
<text x="25.7" y="55.6">Sh. 2</text>
<text x="162.9" y="54.5">R132</text>
<text x="162.9" y="56.7">10K0</text>
<text x="176.2" y="54.5">V23079</text>
<text x="290.9" y="58.9">X6</text>
<text x="193.8" y="61.1">Q1</text>
<text x="193.8" y="63.3">BC847B</text>
<text x="213.7" y="65.5">Q2</text>
<text x="238" y="64.6">Sh. 3</text>
<text x="247.9" y="64.6">A1_R</text>
<text x="286" y="63.7">2</text>
<text x="286" y="65.9">3</text>
<text x="290.9" y="61.1">XLR-M</text>
<text x="16.7" y="68.8">SEL_AES</text>
<text x="213.7" y="67.7">BC847B</text>
<text x="238" y="66.8">Sh. 3</text>
<text x="247.9" y="66.8">A2_R</text>
<text x="286" y="68.1">1</text>
<text x="26.2" y="73.2">Sh. 2</text>
<text x="162.9" y="72.1">R133</text>
<text x="162.9" y="74.3">10K0</text>
<text x="176.2" y="74.3">R135</text>
<text x="176.2" y="76.5">10K0</text>
<text x="185" y="74.3">R136</text>
<text x="185" y="76.5">10K0</text>
<text x="224.7" y="72.1">R134</text>
<text x="224.7" y="74.3">22K1</text>
<text x="290.8" y="74.1" transform="rotate(-90 290.8 74.1)">5</text>
<text x="295.2" y="74.1" transform="rotate(-90 295.2 74.1)">4</text>
<text x="83.6" y="87.6">C137</text>
<text x="83.6" y="89.8">100N</text>
<text x="90" y="87.6">+5V</text>
<text x="24" y="101.9">Sh. 2</text>
<text x="48.3" y="98.6">TP15</text>
<text x="84.7" y="101">V57</text>
<text x="92.4" y="99.2">20</text>
<text x="116.6" y="100.8">R141</text>
<text x="16.9" y="106.3">WCLK</text>
<text x="80.9" y="105.6">2</text>
<text x="80.9" y="107.8">3</text>
<text x="84.7" y="106.5">D0</text>
<text x="90.3" y="104.1">VCC</text>
<text x="93" y="106.5">Q0</text>
<text x="98.3" y="105.6">19</text>
<text x="98.3" y="107.8">18</text>
<text x="116.6" y="103">121R</text>
<text x="273.7" y="106.3">WORDCLK</text>
<text x="285.6" y="106.3">Sh. 7</text>
<text x="80.9" y="110">4</text>
<text x="80.9" y="112.2">5</text>
<text x="84.7" y="108.7">D1</text>
<text x="84.7" y="110.9">D2</text>
<text x="84.7" y="113.1">D3</text>
<text x="93" y="108.7">Q1</text>
<text x="93" y="110.9">Q2</text>
<text x="93" y="113.1">Q3</text>
<text x="98.3" y="110">17</text>
<text x="98.3" y="112.2">16</text>
<text x="116.6" y="109.6">R142</text>
<text x="116.6" y="111.8">150R</text>
<text x="80.9" y="114.4">6</text>
<text x="80.9" y="116.6">7</text>
<text x="80.9" y="118.8">8</text>
<text x="84.7" y="115.3">D4</text>
<text x="84.7" y="117.5">D5</text>
<text x="84.7" y="119.7">D6</text>
<text x="93" y="115.3">Q4</text>
<text x="93" y="117.5">Q5</text>
<text x="93" y="119.7">Q6</text>
<text x="98.3" y="114.4">15</text>
<text x="98.3" y="116.6">14</text>
<text x="98.3" y="118.8">13</text>
<text x="132.1" y="118.4">C138</text>
<text x="68.5" y="124.1">+5V</text>
<text x="79.8" y="123.2">11</text>
<text x="80.9" y="121">9</text>
<text x="80.9" y="125.4">1</text>
<text x="84.7" y="121.9">D7</text>
<text x="84.7" y="124.1">EN</text>
<text x="93" y="121.9">Q7</text>
<text x="98.3" y="121">12</text>
<text x="132.1" y="120.6">470P</text>
<text x="79.1" y="129.5">74HCT573T</text>
<text x="84.7" y="126.4">OE</text>
<text x="91.3" y="126.6">GND</text>
<text x="92.4" y="131">10</text>
<text x="213.7" y="131.7">XT2</text>
<text x="213.7" y="133.9">5.6448MHz</text>
<text x="213.7" y="142.7">R143</text>
<text x="220.3" y="142.7">3M3</text>
<text x="260" y="147.1">TP17</text>
<text x="162.9" y="151.5">R144</text>
<text x="162.9" y="153.7">100K</text>
<text x="182.8" y="151.5">C139</text>
<text x="182.8" y="153.7">1N</text>
<text x="213.7" y="151.1">V58E</text>
<text x="244.6" y="151.1">V58D</text>
<text x="178.4" y="160.3">D10</text>
<text x="196" y="160.3">C141</text>
<text x="204.9" y="160.3">C142</text>
<text x="209.9" y="156.3">11</text>
<text x="224" y="156.3">10</text>
<text x="241.9" y="156.3">9</text>
<text x="254.9" y="156.3">8</text>
<text x="271.4" y="157">CLK56448</text>
<text x="282.3" y="157">Sh. 17</text>
<text x="61.3" y="166.9">+5V</text>
<text x="178.4" y="162.5">BBY31</text>
<text x="196" y="162.5">SEL</text>
<text x="204.9" y="162.5">SEL</text>
<text x="213" y="163.2">74HCU04T</text>
<text x="235.7" y="162.5">C140</text>
<text x="235.7" y="164.7">6P8</text>
<text x="243.9" y="163.2">74HCU04T</text>
<text x="174" y="171.4">-5V</text>
<text x="187.2" y="173.6">SP7</text>
<text x="57.1" y="175.8">L11</text>
<text x="57.1" y="178">10uH</text>
<text x="52.7" y="182.4">C143</text>
<text x="52.7" y="184.6">15uF/16V</text>
<text x="68.1" y="182.4">C144</text>
<text x="68.1" y="184.6">100N</text>
<text x="127.7" y="182.4">C145</text>
<text x="127.7" y="184.6">10N</text>
<text x="143.1" y="180.2">TP18</text>
<text x="63.8" y="191.9">16</text>
<text x="105.4" y="189">+5V</text>
<text x="215.9" y="189">XT3</text>
<text x="215.9" y="191.2">6.144MHz</text>
<text x="35" y="195.7">TP19</text>
<text x="41.7" y="195.7">TP20</text>
<text x="52.7" y="193.4">V59A</text>
<text x="61.6" y="196.8">VCC</text>
<text x="101.2" y="195.7">R145</text>
<text x="101.2" y="197.9">10K0</text>
<text x="127.7" y="193.4">R146</text>
<text x="127.7" y="195.7">2M2</text>
<text x="138.7" y="193.4">C148</text>
<text x="138.7" y="195.7">47N</text>
<text x="23.8" y="201.4">Sh. 17</text>
<text x="64.3" y="201.4">COMP1</text>
<text x="74" y="200.4">2</text>
<text x="83.6" y="200.1">R148</text>
<text x="83.6" y="202.3">22K1</text>
<text x="112.2" y="200.1">R149</text>
<text x="112.2" y="202.3">10K0</text>
<text x="215.9" y="200.1">R147</text>
<text x="222.5" y="200.1">3M3</text>
<text x="260" y="202.3">TP21</text>
<text x="346" y="200.1">C146</text>
<text x="346" y="202.3">100N</text>
<text x="13.4" y="205.8">FREQ</text>
<text x="13.4" y="210">FREQREF</text>
<text x="48.9" y="204.8">14</text>
<text x="50" y="209.2">3</text>
<text x="53.8" y="205.8">SIG IN</text>
<text x="64.3" y="205.8">COMP2</text>
<text x="74" y="204.8">13</text>
<text x="74" y="209.2">15</text>
<text x="79.1" y="206.7">TP22</text>
<text x="125.1" y="204.8">6</text>
<text x="142.4" y="209.2">7</text>
<text x="160.7" y="204.5">R151</text>
<text x="160.7" y="206.7">100K</text>
<text x="176.2" y="204.5">C151</text>
<text x="176.2" y="206.7">1N</text>
<text x="211" y="209.2">3</text>
<text x="224" y="209.2">4</text>
<text x="244.1" y="209.2">5</text>
<text x="251.2" y="204.5">V58C</text>
<text x="257.1" y="209.2">6</text>
<text x="273.7" y="210">CLK6144</text>
<text x="284.3" y="210">Sh. 17</text>
<text x="328.4" y="206.7">L12</text>
<text x="328.4" y="208.9">10uH</text>
<text x="369.9" y="209.2">6</text>
<text x="372.5" y="206.7">V59B</text>
<text x="391.6" y="209.2">4</text>
<text x="23.8" y="214.4">Sh. 17</text>
<text x="53.8" y="210.2">COMP IN</text>
<text x="64.3" y="210.2">COMP3</text>
<text x="68.8" y="214.6">PP</text>
<text x="74" y="213.6">1</text>
<text x="85.8" y="211.1">C150</text>
<text x="85.8" y="213.3">10N</text>
<text x="101.2" y="211.1">R150</text>
<text x="101.2" y="213.3">3M3</text>
<text x="125.1" y="213.6">5</text>
<text x="132.1" y="215.5">V60B</text>
<text x="174" y="215.5">D11</text>
<text x="189.4" y="215.5">C153</text>
<text x="204.9" y="215.5">C154</text>
<text x="218.1" y="213.3">V58B</text>
<text x="218.1" y="215.5">74HCU04T</text>
<text x="235.7" y="215.5">C155</text>
<text x="251.2" y="213.3">74HCU04T</text>
<text x="317.8" y="212.4">+5V</text>
<text x="346" y="215.5">C149</text>
<text x="368.8" y="215.8">11</text>
<text x="369.9" y="211.4">7</text>
<text x="373.6" y="210.2">CA</text>
<text x="373.6" y="212.4">CB</text>
<text x="379.9" y="210.2">OUT VCO</text>
<text x="391.6" y="215.8">10</text>
<text x="64.8" y="219.2">GND</text>
<text x="76.9" y="219.9">D12</text>
<text x="92.2" y="219.9">+5V</text>
<text x="110" y="217.7">R152</text>
<text x="110" y="219.9">10K0</text>
<text x="118.8" y="217.7">C156</text>
<text x="118.8" y="219.9">100N</text>
<text x="132.1" y="217.7">TLE2082CD</text>
<text x="174" y="217.7">BBY31</text>
<text x="189.4" y="217.7">SEL</text>
<text x="204.9" y="217.7">SEL</text>
<text x="235.7" y="217.7">56P</text>
<text x="341.5" y="216.6" transform="rotate(-90 341.5 216.6)">14</text>
<text x="346" y="217.7">15uF/16V</text>
<text x="368.8" y="218">12</text>
<text x="373.6" y="216.8">R1</text>
<text x="373.6" y="219">R2</text>
<text x="381.6" y="216.8">SE OUT</text>
<text x="52.7" y="222.1">74HC4046AD</text>
<text x="66" y="223.6">8</text>
<text x="76.9" y="222.1">BAV99</text>
<text x="96.8" y="226.5">R154</text>
<text x="169.5" y="224.3">-5V</text>
<text x="334.6" y="222.4">1</text>
<text x="343.8" y="226.5">V58A</text>
<text x="347.5" y="222.4">2</text>
<text x="364.1" y="224.3">+5V</text>
<text x="369.9" y="224.6">9</text>
<text x="369.9" y="226.9">5</text>
<text x="373.6" y="225.6">VCO IN</text>
<text x="373.6" y="227.8">VCO INHI</text>
<text x="79.1" y="230.9">R153</text>
<text x="79.1" y="233.1">10K0</text>
<text x="96.8" y="228.7">1M00</text>
<text x="180.6" y="228.7">SP8</text>
<text x="341.5" y="230.7" transform="rotate(-90 341.5 230.7)">7</text>
<text x="343.8" y="228.7">74HCU04T</text>
<text x="372.5" y="230.9">74HC4046AD</text>
<text x="92.4" y="237.5">C157</text>
<text x="92.4" y="239.8">10N</text>
<text x="110.4" y="234.2">LOCKED_4046</text>
<text x="125.7" y="234.2">Sh. 2</text>
<text x="162.7" y="244.2">+5V</text>
<text x="169.5" y="244.2">C147</text>
<text x="273.7" y="240.9">VLOOP2</text>
<text x="284.3" y="240.9">Sh. 18</text>
<text x="32.6" y="248.6">+5V</text>
<text x="165.2" y="251.4">8</text>
<text x="169.5" y="246.4">100N</text>
<text x="16.9" y="254.1">+5V</text>
<text x="36.8" y="254.1">Sh. 2,3,5,6,7,8,9,11,12,13,14,15,16,17,18</text>
<text x="158.1" y="255.5">2</text>
<text x="169.5" y="255.2">V60A</text>
<text x="169.5" y="257.4">TLE2082CD</text>
<text x="17.4" y="260.7">-5V</text>
<text x="35.9" y="260.7">Sh. 3,7,8,10,11,16,18</text>
<text x="175.5" y="260">1</text>
<text x="260" y="263.6">V58F</text>
<text x="284.3" y="259.6">PROPERTY OF DK-AUDIO A/S</text>
<text x="358.2" y="259.6">ALL RIGHTS STRICTLY RESERVED</text>
<text x="33.5" y="266.2">-5V</text>
<text x="158.1" y="264.4">3</text>
<text x="165.2" y="269.9">4</text>
<text x="224.7" y="264">V55B</text>
<text x="224.7" y="266.2">DS9638CM</text>
<text x="235" y="268.8">6</text>
<text x="256.3" y="268.8">13</text>
<text x="270.3" y="268.8">12</text>
<text x="15.8" y="271.7">GND</text>
<text x="36.1" y="271.7">Sh. 1,2,3,5,6,7,8,9,10,11,12,13,14,15,17,18</text>
<text x="163.6" y="275">-5V</text>
<text x="169.5" y="272.8">C152</text>
<text x="169.5" y="275">100N</text>
<text x="222.1" y="271">3</text>
<text x="235" y="273.2">5</text>
<text x="260" y="275">74HCU04T</text>
</g>
<text font-size="1.8" x="322.6" y="277.5">PF-Gbg</text>
</svg>
